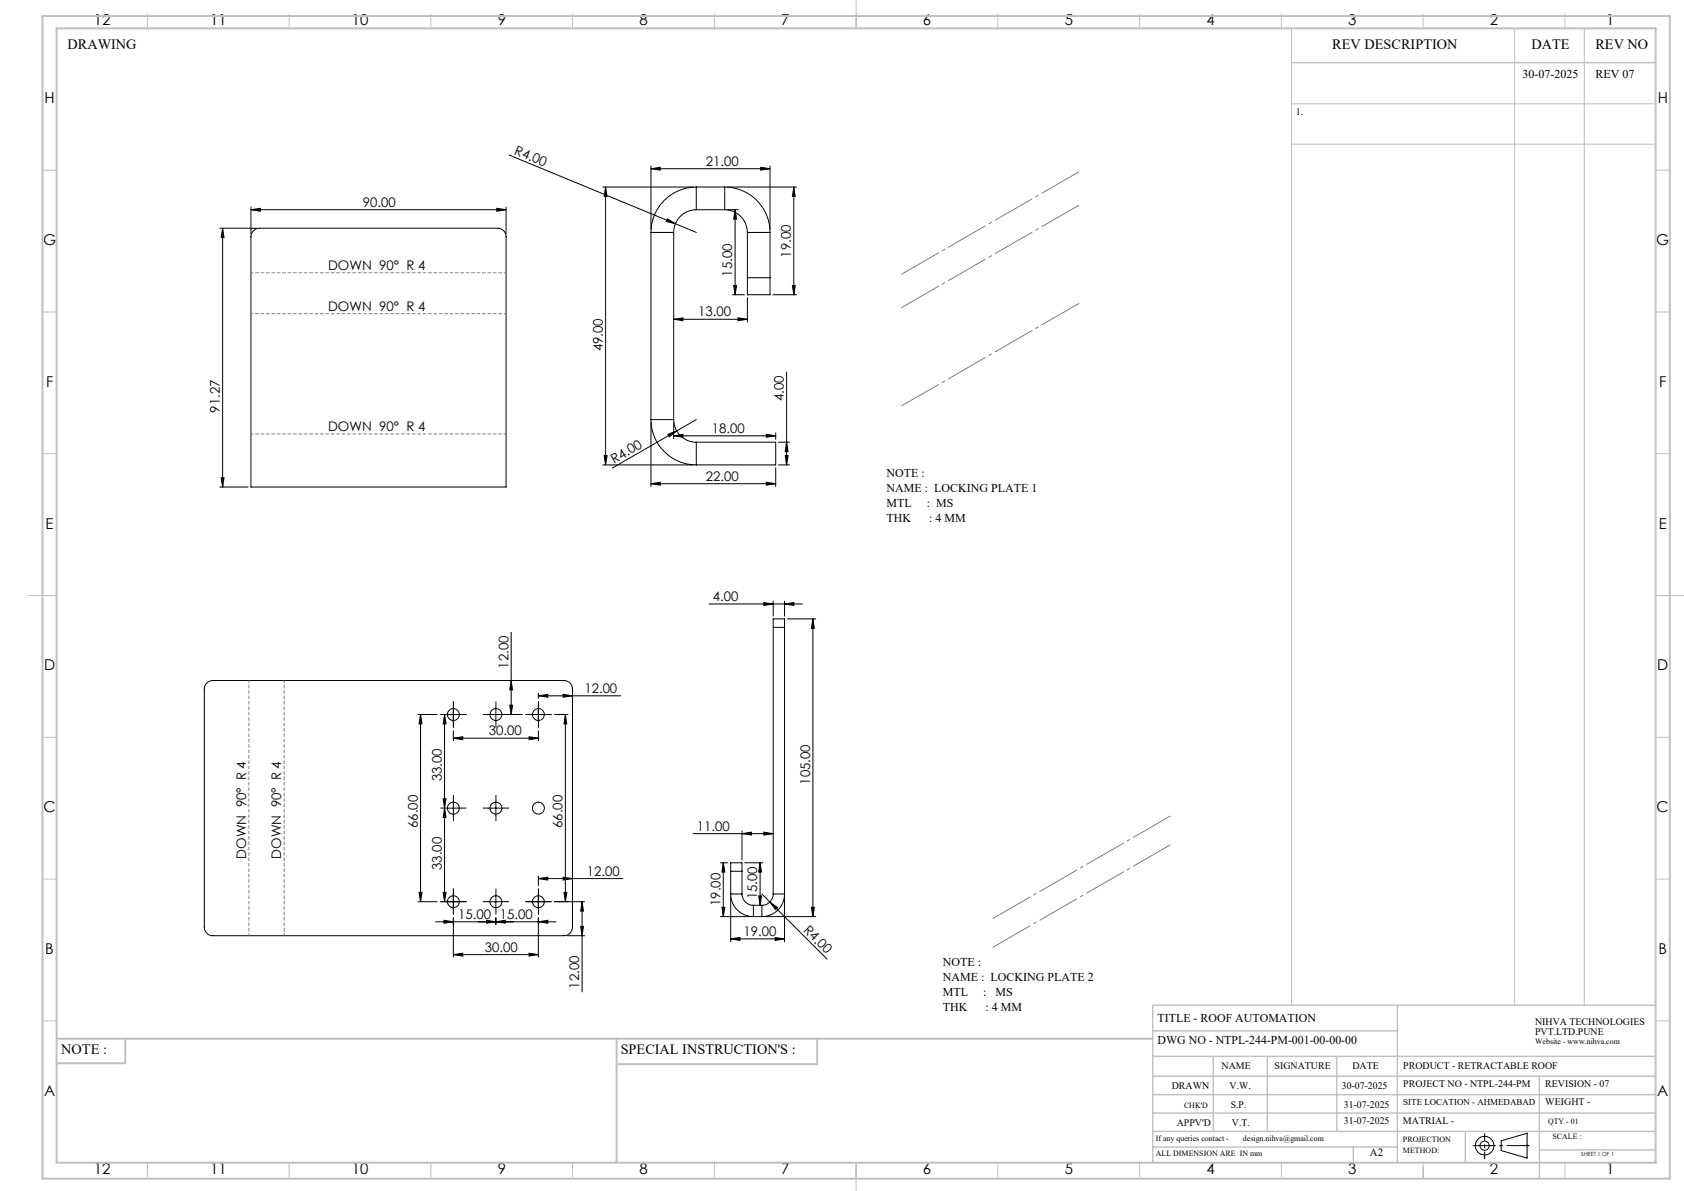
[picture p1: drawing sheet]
<svg xmlns="http://www.w3.org/2000/svg" width="594mm" height="420mm" viewBox="0 0 594 420" stroke-linecap="round" stroke-linejoin="round" font-family="sans-serif">
<g fill="none" stroke="#000" stroke-width=".35">
<path d="M179.6 54.7l58.6 24.2M229.6 59.5l3.3-.5v1zM229.6 58.5v22.4M229.6 59.5h42M268.3 59l3.3 .5-3.3 .5zM271.6 58.5v22.4M88.5 74l3.3-.5v1zM88.5 73v9.5M88.5 74h90M175.2 73.5l3.3 .5-3.3 .5zM178.5 73v9.5M212.6 66h32"/>
<path d="M213.6 66l.5 3.3h-1zM213.6 66v98M235.4 77.2l2.8 1.7-3.2-.8zM238.2 78.9l7.4 3.1M245.6 66a16 16 0 0 0-16 16M245.6 74a8 8 0 0 0-8 8M245.6 66v8M245.6 66h10M245.6 74h10M255.6 74a8 8 0 0 1 8 8M255.6 66a16 16 0 0 1 16 16M255.6 66v8"/>
<path d="M256.6 66h24.4M256.6 74h3.7M259.3 74v29.9M259.3 74l.5 3.3h-1zM280 66v37.9M280 66l.5 3.3h-1zM77.5 80.5h13M78.5 80.5l.5 3.3h-1zM78.5 80.5v91.2M89.2 81.5l1.3-.8 1-.2h84a2.99 2.99 0 0 1 3 3v88.2h-90v-88.2l.2-1zM229.6 82h8M229.6 82v66"/>
<path d="M237.6 82v66M263.6 97.9v6h8v-6M263.6 82h8M263.6 97.9h8M263.6 82v15.9M271.6 82v15.9M237.6 112.6l3.3-.5v1zM237.6 112.6h26M258.3 103.9h4.3M258.8 100.7h1l-.5 3.2zM260.3 112.1l3.3 .5-3.3 .5zM263.6 105v8.6"/>
<path d="M272.6 103.9h8.4M279.5 100.7h1l-.5 3.2zM277.5 131.2v32.8M229.6 149v22.6M229.6 148a16 16 0 0 0 16 16M229.6 148h8M235.6 153.2l3.1-1.2-2.6 2zM237.6 153.7l3.3-.5v1zM237.6 149v5.7M237.6 153.7h36M237.6 148a8 8 0 0 0 8 7.9M245.6 148l-29.6 17"/>
<path d="M245.6 155.9v8.1M245.6 155.9h28v8.1h-28M270.3 153.2l3.3 .5-3.3 .5zM273.6 152.7v2.3M274.6 155.9h3.9M277.5 155.9l.5 3.4h-1zM77.5 171.7h10M78 168.5h1l-.5 3.2zM212.6 164h32M213.1 160.7h1l-.5 3.3zM229.6 170.6l3.3-.5v1zM229.6 170.6h44"/>
<path d="M270.3 170.1l3.3 .5-3.3 .5zM273.6 165v6.6M274.6 164h3.9M277 160.7h1l-.5 3.3zM250.1 213h33M269.4 212.5l3.3 .5-3.3 .5zM272.7 212v5.3M276.7 213l3.3-.5v1zM276.7 212v5.3M277.7 218.2h10M286.7 218.2l.5 3.4h-1zM286.7 218.2v105"/>
<path d="M180.3 222.9v29.1M180.3 240l.5 3.3h-1zM272.7 221.2v-3h4v3M272.7 221.2v94.1M272.7 221.2h4M276.7 221.2v94.1M73 240.9l.9-.7 1.2-.2h123.8a3 3 0 0 1 3 3v84a3 3 0 0 1-3 3h-123.8a3 3 0 0 1-3-3v-84l.2-1.2zM147.3 252h7M148.3 252v66M148.3 252l.5 3.3h-1zM156.8 252l.5 3.3h-1zM156.8 252v66"/>
<path d="M157.4 252h5M159.9 257.6v3.7M159.9 249.5v5M172.4 252h5M174.9 249.5v5M179.3 252h5M179.8 248.7h1l-.5 3.3zM186.6 259.8l3.3 .5-3.3 .5zM187.4 252h5M189.9 245.4l3.3-.6v1.1zM189.9 244.4v2M189.9 257.6v3.7"/>
<path d="M189.9 245.4h29.1M189.9 249.5v5M195.5 252h4.9M198.6 244.8l3.3 .6-3.3 .5zM199.4 252v66M199.4 252l.6 3.3h-1.1zM159.9 260.3l3.3-.5v1zM159.9 260.3h30M156.3 281.7h1l-.5 3.3zM156.8 285l.5 3.3h-1zM157.4 285h5M159.9 282.5v5"/>
<path d="M172.4 285h5M174.9 282.5v5M244.5 294h28.2M261.7 294l3.3-.5v1zM261.7 293v10.3M269.4 293.5l3.3 .5-3.3 .5zM147.3 318h7M147.8 314.7h1l-.5 3.3zM156.3 314.7h1l-.5 3.3zM157.4 318h5M159.9 315.5v5M172.4 318h5"/>
<path d="M174.9 315.5v5M187.4 318h5M189.9 309.8l3.3-.5v1.1zM189.9 308.8v3.6M189.9 309.8h30M189.9 315.5v5M195.5 318h10.8M198.6 309.3l3.3 .5-3.3 .6zM198.9 314.7h1.1l-.6 3.3zM205.3 318l.5 3.3h-1zM205.3 318v31.9M254.1 304.3h2.6"/>
<path d="M254.6 320h1.1l-.6 3.2zM255.1 304.3l.6 3.2h-1.1zM255.1 304.3v18.9M257.7 316.2v15.9M257.7 315.3a7.9 7.9 0 0 0 8 7.9M257.7 307.3v-3h4v3M257.7 315.3h4M257.7 307.3v8M257.7 307.3h4M261.7 315.3a4 4 0 0 0 4 3.9M261.7 307.3v8M262.7 304.3h6.4"/>
<path d="M265.7 319.2v4M265.7 319.2h3M267.6 315.9h1l-.5 3.3zM268.1 304.3l.5 3.2h-1zM268.1 304.3v14.9M268.7 319.2v4M268.7 315.3l23 23M271.6 318.1l2.6 2-.7 .7zM272.7 315.3a4 4 0 0 1-4 3.9M272.7 315.3h4M276.7 316.2v15.9M276.7 315.3a7.9 7.9 0 0 1-8 7.9"/>
<path d="M286.2 320h1l-.5 3.2zM153.6 325.1h42.7M156.6 324.5l3.3 .6-3.3 .5zM159.9 336.6l3.3-.5v1.1zM159.9 323.6v14.1M159.9 336.6h30M171.6 324.5l3.3 .6-3.3 .5zM174.9 325.1l3.3-.6v1.1zM174.9 323.6v2.5M186.6 336.1l3.3 .5-3.3 .6zM189.9 325.1l3.3-.6v1.1zM189.9 323.6v14.1"/>
<path d="M199.9 330h6.4M204.8 326.7h1l-.5 3.3zM254.1 323.2h10.6M257.7 331.1l3.3-.5v1zM257.7 331.1h19M265.7 323.2h3M269.7 323.2h18M273.4 330.6l3.3 .5-3.3 .5zM529.5 402.3l9.2-2.7v8.8l-9.2-2.7z"/>
<circle cx="159.9" cy="252" r="2.1"/>
<circle cx="174.9" cy="252" r="2.1"/>
<circle cx="189.9" cy="252" r="2.1"/>
<circle cx="159.9" cy="285" r="2.11"/>
<circle cx="174.9" cy="285" r="2.11"/>
<circle cx="189.9" cy="285" r="2.11"/>
<circle cx="159.9" cy="318" r="2.1"/>
<circle cx="174.9" cy="318" r="2.1"/>
<circle cx="189.9" cy="318" r="2.1"/>
<circle cx="523.7" cy="404" r="1.62"/>
<circle cx="523.7" cy="404" r="3.3"/>
</g>
<g fill="none" stroke="#c0c0c0" stroke-width=".35">
<path d="M52 5v5M102 5v5M152 5v5M202 5v5M252 5v5M302 0v10M352 5v5M402 5v5M452 5v5M455.5 10v344.5M502 5v5M534.3 10v344.5"/>
<path d="M552 5v5M558.8 10v344.5M455.5 36.6h128.5M455.5 50.9h128.5M15 60h5M584 60h5M15 110h5M584 110h5M15 160h5M584 160h5M10 210h10M584 210h10"/>
<path d="M15 260h5M584 260h5M15 310h5M584 310h5M15 360h5M584 360h5M52 410v5M102 410v5M152 410v5M202 410v5M252 410v5M302 410v10"/>
<path d="M352 410v5M402 410v5M452 410v5M502 410v5M502 411.6v4.1M529 404h1M529.2 403.7l.7 .7M529.5 403.5v1M529.9 403.7l-.7 .7M538.1 404h1.1M538.3 403.7l.7 .7M538.7 403.5v1"/>
<path d="M539 403.7l-.7 .7M552 410v5"/>
</g>
<path d="M519.5 404h20.1" fill="none" stroke="#000" stroke-width=".35" stroke-dasharray="15.2 1.3 1.3 1.3" stroke-dashoffset="7.1" stroke-linecap="butt"/>
<path d="M523.7 408.8v-9.2" fill="none" stroke="#000" stroke-width=".35" stroke-dasharray="15.2 1.3 1.3 1.3" stroke-dashoffset="12.6" stroke-linecap="butt"/>
<g fill="none" stroke="#000" stroke-width=".35" stroke-dasharray="15.2 1.3 1.3 1.3" stroke-linecap="butt">
<path d="M157.4 252h-2.1M159.9 249.5v-2.1M159.9 254.5v2.1M162.4 252h2.1M172.4 252h-2.1M174.9 249.5v-2.1M174.9 254.5v2.1M177.4 252h2.1M187.4 252h-2.1M189.9 249.5v-2.1M189.9 254.5v2.1M192.4 252h2.1"/>
<path d="M157.4 285h-2.1M159.9 282.5v-2.1M159.9 287.5v2.1M162.4 285h2.1M172.4 285h-2.1M174.9 282.5v-2.1M174.9 287.5v2.1M177.4 285h2.1M157.4 318h-2.1M159.9 315.5v-2.1M162.4 318h2.1M172.4 318h-2.1"/>
<path d="M174.9 315.5v-2.1M177.4 318h2.1M187.4 318h-2.1M189.9 315.5v-2.1M192.4 318h2.1M159.9 320.5v2.1M174.9 320.5v2.1M189.9 320.5v2.1"/>
</g>
<path d="M88.5 96.2h90M88.5 110.6h90M178.5 153h-90M87.8 330v-90M100.2 330v-90" fill="none" stroke="#808080" stroke-width=".35" stroke-dasharray="1.3 .6" stroke-dashoffset=".4" stroke-linecap="butt"/>
<path d="M381.1 72.1l-63.6 36.7M381.1 60.3l-63.6 36.7M317.5 143.4l63.6-36.7M413.4 287.5l-63.7 36.7M413.4 297.6l-63.7 36.7" fill="none" stroke="#808080" stroke-width=".35" stroke-dasharray="15.2 1.3 1.3 1.3" stroke-dashoffset="-.5" stroke-linecap="butt"/>
<g fill="none" stroke="#c0c0c0" stroke-width=".5">
<path d="M455.5 22.1h128.5M492.9 354.5v55.5M584 354.5h-177.4v55.5M406.6 372.5h177.4M406.6 379.5h177.4M406.6 363.5h86.3M428 372.5v26.5M447 372.5v26.5M471.5 372.5v26.5M543 379.5v36.2M406.6 392.5h177.4M406.6 386h177.4"/>
<path d="M406.6 399h177.4M516.9 399v11M406.6 404.5h86.3M477.3 404.5v5.5M543 405.5h41"/>
</g>
<path d="M15 5.7h574v410h-574zM20 10h564v400h-564zM20 366.3h386.6M44.2 366.3v8.6h-24.2M217.5 366.3v43.7M288.3 366.3v9h-70.8" fill="none" stroke="#c0c0c0" stroke-width=".7"/>
<g fill="#000">
<path d="M235.4 77.2l2.8 1.7-3.2-.8zM235.6 153.2l3.1-1.2-2.6 2zM271.6 318.1l2.6 2-.7 .7z"/>
<path d="M229.6 59.5l3.3-.5v1zM268.3 59l3.3 .5-3.3 .5zM237.6 112.6l3.3-.5v1zM260.3 112.1l3.3 .5-3.3 .5z"/>
<path d="M88.5 74l3.3-.5v1zM175.2 73.5l3.3 .5-3.3 .5z"/>
<path d="M213.6 66l.5 3.3h-1zM213.1 160.7h1l-.5 3.3zM277.5 155.9l.5 3.4h-1zM277 160.7h1l-.5 3.3zM286.7 218.2l.5 3.4h-1zM286.2 320h1l-.5 3.2z"/>
<path d="M78.5 80.5l.5 3.3h-1zM78 168.5h1l-.5 3.2z"/>
<path d="M279.5 100.7h1l-.5 3.2zM280 66l.5 3.3h-1zM258.8 100.7h1l-.5 3.2zM259.3 74l.5 3.3h-1z"/>
<path d="M270.3 170.1l3.3 .5-3.3 .5zM229.6 170.6l3.3-.5v1zM270.3 153.2l3.3 .5-3.3 .5zM237.6 153.7l3.3-.5v1z"/>
<path d="M276.7 213l3.3-.5v1zM269.4 212.5l3.3 .5-3.3 .5z"/>
<path d="M148.3 252l.5 3.3h-1zM147.8 314.7h1l-.5 3.3zM199.4 252l.6 3.3h-1.1zM198.9 314.7h1.1l-.6 3.3zM205.3 318l.5 3.3h-1zM204.8 326.7h1l-.5 3.3zM156.8 285l.5 3.3h-1zM156.3 314.7h1l-.5 3.3z"/>
<path d="M179.8 248.7h1l-.5 3.3zM180.3 240l.5 3.3h-1z"/>
<path d="M159.9 260.3l3.3-.5v1zM186.6 259.8l3.3 .5-3.3 .5zM189.9 309.8l3.3-.5v1.1zM198.6 309.3l3.3 .5-3.3 .6zM189.9 245.4l3.3-.6v1.1zM198.6 244.8l3.3 .6-3.3 .5zM156.6 324.5l3.3 .6-3.3 .5zM174.9 325.1l3.3-.6v1.1zM171.6 324.5l3.3 .6-3.3 .5zM189.9 325.1l3.3-.6v1.1zM159.9 336.6l3.3-.5v1.1zM186.6 336.1l3.3 .5-3.3 .6z"/>
<path d="M156.3 281.7h1l-.5 3.3zM156.8 252l.5 3.3h-1z"/>
<path d="M261.7 294l3.3-.5v1zM269.4 293.5l3.3 .5-3.3 .5z"/>
<path d="M268.1 304.3l.5 3.2h-1zM267.6 315.9h1l-.5 3.3zM255.1 304.3l.6 3.2h-1.1zM254.6 320h1.1l-.6 3.2z"/>
<path d="M257.7 331.1l3.3-.5v1zM273.4 330.6l3.3 .5-3.3 .5z"/>
</g>
<g font-size="5.3">
<text x="33.1" y="8.9">12</text>
<text x="74.1" y="8.9">11</text>
<text x="124.1" y="8.9">10</text>
<text x="175.6" y="8.9">9</text>
<text x="225.6" y="8.9">8</text>
<text x="275.6" y="8.9">7</text>
<text x="325.6" y="8.9">6</text>
<text x="375.6" y="8.9">5</text>
<text x="425.6" y="8.9">4</text>
<text x="475.6" y="8.9">3</text>
<text x="525.6" y="8.9">2</text>
<text x="566.6" y="8.9">1</text>
<text x="15.7" y="36.4">H</text>
<text x="584.7" y="36.4">H</text>
<text x="15.2" y="86.4">G</text>
<text x="584.2" y="86.4">G</text>
<text x="16.2" y="136.4">F</text>
<text x="585.2" y="136.4">F</text>
<text x="16.1" y="186.4">E</text>
<text x="585.1" y="186.4">E</text>
<text x="15.5" y="236.4">D</text>
<text x="584.5" y="236.4">D</text>
<text x="15.4" y="286.4">C</text>
<text x="584.4" y="286.4">C</text>
<text x="16" y="336.4">B</text>
<text x="585" y="336.4">B</text>
<text x="15.5" y="386.4">A</text>
<text x="584.5" y="386.4">A</text>
<text x="33.1" y="413.9">12</text>
<text x="74.1" y="413.9">11</text>
<text x="124.1" y="413.9">10</text>
<text x="175.6" y="413.9">9</text>
<text x="225.6" y="413.9">8</text>
<text x="275.6" y="413.9">7</text>
<text x="325.6" y="413.9">6</text>
<text x="375.6" y="413.9">5</text>
<text x="425.6" y="413.9">4</text>
<text x="475.6" y="413.9">3</text>
<text x="525.6" y="413.9">2</text>
<text x="566.6" y="413.9">1</text>
</g>
<g font-size="5">
<text x="23.8" y="17.2">DRAWING</text>
<text x="470" y="17.4">REV DESCRIPTION</text>
<text x="540.2" y="17.4">DATE</text>
<text x="562.8" y="17.4">REV NO</text>
<text x="21.6" y="371.8">NOTE :</text>
<text x="218.9" y="371.8">SPECIAL INSTRUCTION'S :</text>
</g>
<g font-size="4.7">
<text x="181.2" y="54.2" transform="rotate(22 181.2 54.2)">R4.00</text>
<text x="249" y="58.5">21.00</text>
<text x="128" y="72.9">90.00</text>
<text x="115.7" y="95.2">DOWN 90° R 4</text>
<text x="279" y="90.9" transform="rotate(-90 279 90.9)">19.00</text>
<text x="258.3" y="97.5" transform="rotate(-90 258.3 97.5)">15.00</text>
<text x="115.7" y="109.5">DOWN 90° R 4</text>
<text x="246.3" y="111.6">13.00</text>
<text x="212.6" y="123.9" transform="rotate(-90 212.6 123.9)">49.00</text>
<text x="276.5" y="141.5" transform="rotate(-90 276.5 141.5)">4.00</text>
<text x="77.5" y="145.5" transform="rotate(-90 77.5 145.5)">91.27</text>
<text x="115.7" y="152">DOWN 90° R 4</text>
<text x="251" y="152.6">18.00</text>
<text x="216.6" y="163.5" transform="rotate(-30 216.6 163.5)">R4.00</text>
<text x="249" y="169.5">22.00</text>
<text x="251.4" y="212">4.00</text>
<text x="179.3" y="235.8" transform="rotate(-90 179.3 235.8)">12.00</text>
<text x="206.1" y="244.3">12.00</text>
<text x="172.5" y="259.3">30.00</text>
<text x="155.8" y="275.5" transform="rotate(-90 155.8 275.5)">33.00</text>
<text x="285.7" y="276.7" transform="rotate(-90 285.7 276.7)">105.00</text>
<text x="147.3" y="292" transform="rotate(-90 147.3 292)">66.00</text>
<text x="198.4" y="292" transform="rotate(-90 198.4 292)">66.00</text>
<text x="245.8" y="293">11.00</text>
<text x="86.8" y="302.8" transform="rotate(-90 86.8 302.8)">DOWN 90° R 4</text>
<text x="99.2" y="302.8" transform="rotate(-90 99.2 302.8)">DOWN 90° R 4</text>
<text x="155.8" y="306.8" transform="rotate(-90 155.8 306.8)">33.00</text>
<text x="206.9" y="308.8">12.00</text>
<text x="267.1" y="317.1" transform="rotate(-90 267.1 317.1)">15.00</text>
<text x="254.1" y="319.5" transform="rotate(-90 254.1 319.5)">19.00</text>
<text x="161.6" y="324">15.00</text>
<text x="176.3" y="324">15.00</text>
<text x="283.1" y="328.2" transform="rotate(45 283.1 328.2)">R4.00</text>
<text x="171" y="335.6">30.00</text>
<text x="262.3" y="330.1">19.00</text>
<text x="204.3" y="348.6" transform="rotate(-90 204.3 348.6)">12.00</text>
</g>
<g font-size="4.2">
<text x="537.1" y="27.6">30-07-2025</text>
<text x="562.8" y="27.6">REV 07</text>
<text x="312.7" y="168.2">NOTE :</text>
<text x="312.7" y="173.5">NAME : LOCKING PLATE 1</text>
<text x="312.7" y="178.7">MTL</text>
<text x="326.9" y="178.7">: MS</text>
<text x="312.7" y="183.9">THK</text>
<text x="327.8" y="183.9">: 4 MM</text>
<text x="332.5" y="340.7">NOTE :</text>
<text x="332.5" y="345.9">NAME : LOCKING PLATE 2</text>
<text x="332.5" y="351.1">MTL</text>
<text x="346.7" y="351.1">:</text>
<text x="351.1" y="351.1">MS</text>
<text x="332.5" y="356.4">THK</text>
<text x="347.6" y="356.4">: 4 MM</text>
<text x="408.3" y="360.3">TITLE - ROOF AUTOMATION</text>
<text x="408.3" y="368.2">DWG NO - NTPL-244-PM-001-00-00-00</text>
</g>
<text font-size="3.9" x="483.2" y="407.7">A2</text>
<g font-size="3.5">
<text x="457" y="40.6">1.</text>
<text x="541.5" y="361.3">NIHVA TECHNOLOGIES</text>
<text x="541.5" y="364.9">PVT.LTD.PUNE</text>
<text x="430.9" y="377">NAME</text>
<text x="449.6" y="377">SIGNATURE</text>
<text x="477" y="377">DATE</text>
<text x="495" y="377">PRODUCT - RETRACTABLE ROOF</text>
<text x="495" y="383.3">PROJECT NO - NTPL-244-PM</text>
<text x="545.1" y="383.3">REVISION - 07</text>
<text x="413.3" y="384.1">DRAWN</text>
<text x="433.7" y="384.1">V.W.</text>
<text x="473.3" y="384.1">30-07-2025</text>
<text x="545.1" y="389.8">WEIGHT -</text>
<text x="434.1" y="390.6">S.P.</text>
<text x="474.1" y="390.6">31-07-2025</text>
<text x="415.1" y="396.9">APPV'D</text>
<text x="434.6" y="396.9">V.T.</text>
<text x="474.1" y="396.5">31-07-2025</text>
<text x="494.8" y="396.5">MATRIAL -</text>
</g>
<text font-size="3.2" x="495" y="389.6">SITE LOCATION - AHMEDABAD</text>
<g font-size="2.8">
<text x="541.5" y="368.3">Website - www.nihva.com</text>
<text x="417.6" y="390.6">CHK'D</text>
<text x="546.1" y="396.5">QTY - 01</text>
<text x="547.6" y="401.7">SCALE :</text>
<text x="407.7" y="402.2">If any queries contact -</text>
<text x="407.7" y="407.7">ALL DIMENSION ARE IN mm</text>
<text x="438.4" y="402.2">design.nihva@gmail.com</text>
<text x="494.8" y="402.7">PROJECTION</text>
<text x="494.8" y="406.5">METHOD:</text>
</g>
<text font-size="2" x="557.8" y="407.8">SHEET 1 OF 1</text>
</svg>
